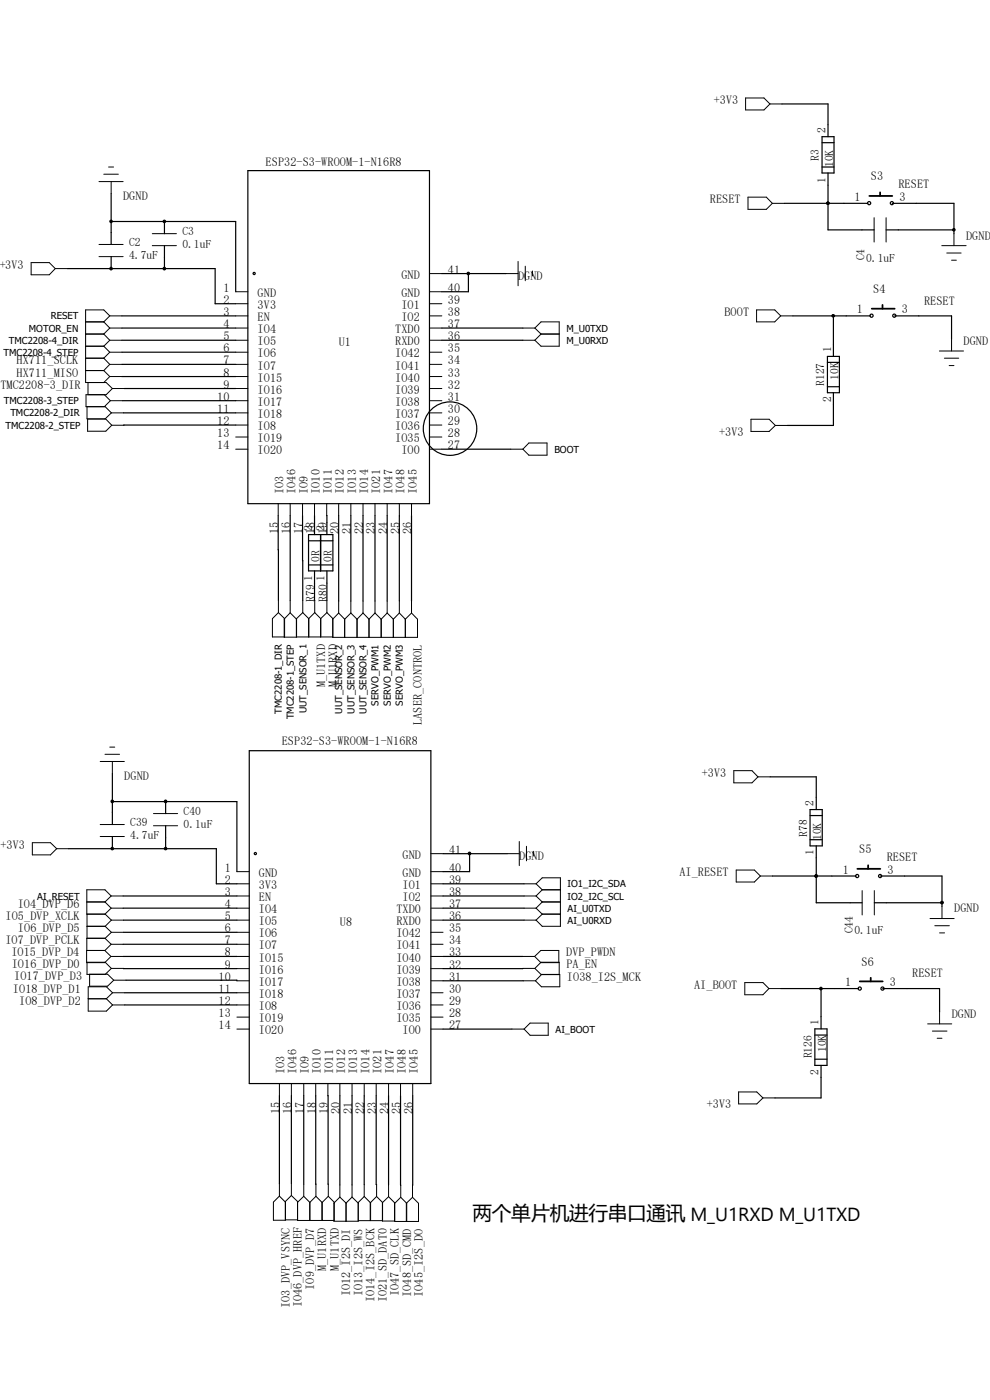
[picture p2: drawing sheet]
<svg xmlns="http://www.w3.org/2000/svg" width="210mm" height="297mm" viewBox="0 0 210 297" stroke-linecap="round" stroke-linejoin="round" font-family="sans-serif">
<g fill="none" stroke="#000" stroke-width=".25">
<path d="M52.6 36.2h38.5v70.6h-38.5zM165.9 22.1h9.7v6.9M174.4 29h2.5v7.7h-2.5zM174.4 35.4h2.5M174.4 30.3h2.5M175.6 36.7v12.1h9.8M14.3 57h31.3v7.4h4.4M23.6 57h.1M23.6 41.1v10.8M23.6 54.4v2.6M23.6 47h26.4v14.9M34.9 47h.1"/>
<path d="M34.9 47v2.6M34.9 52.1v4.9M93.7 58h13.6M99.4 58v3.9h-5.7M166.4 43.1h17.7M175.6 43.1h.1M188 48.8h14.4M189.3 43.1h13.1v6.5M25.9 67h24.1M25.9 69.6h24.1M25.9 72.2h24.1M25.9 74.7h24.1"/>
<path d="M25.9 77.3h24.1M25.9 79.9h24.1M93.7 69.6h17.2M93.7 72.2h17.2M168.2 67h16.5M175.5 75.6h2.6v7.7h-2.6zM175.5 76.9h2.6M176.8 67h.1M176.8 67v8.6M189.8 67h12v4.9M26 85h24M26.2 87.6h23.8"/>
<path d="M26.4 82.4h23.6M50 90.2h-23.7M93.7 95.3h14.6M175.5 82h2.6M176.8 83.3v7h-9.8M59 109.4l.1 18M61.6 109.4v18M64.2 109.4v18M65.4 113.4h5.2v7.7h-5.2zM65.4 119.8h5.2M65.4 114.7h5.2M66.7 109.4v4"/>
<path d="M68 113.4v7.7M69.3 109.4v4M71.8 109.4v18.1M74.4 109.4v18.1M77 109.4v18.1M79.5 109.4v18.1M82.1 109.4v18.1M84.7 109.4v18.1M87.3 109.4v18.1M66.7 121.1l.1 6.3M69.3 121.1v6.3M52.9 159.3h38.5v70.6h-38.5z"/>
<path d="M23.8 164.1v10.8M23.8 177.5v2.5M23.8 170.1h26.4v14.8M35.1 170.1h.1M35.1 170.1v2.5M35.1 175.2v4.8M163.4 164.8h9.7v6.9M171.8 171.7h2.6v7.8h-2.6zM171.8 178.1h2.6M171.8 173h2.6M173.1 179.5v12h9.8M14.6 180h31.3v7.5h4.3"/>
<path d="M23.8 180h.1M26.1 190.1h24.1M26.1 192.7h24.1M26.2 195.2h24M26.2 197.8h24M94 190.1h17.2M94 181.1h13.6M94 187.5h17.2M94 192.7h17.2M94 195.2h17.2M99.6 181.1v3.8h-5.6M163.9 185.8h17.7"/>
<path d="M173.1 185.8h.1M185.5 191.5h14.3M186.7 185.8h13.1v6.5M26.1 202.9h24.1M26.1 200.3h24.1M26.2 205.4l24 .1M26.5 213.2h23.7M26.5 210.6h23.7M26.7 207.9h23.5v.2M94 218.3h14.6M94 202.9h16.9M94 208.1h17"/>
<path d="M110.9 205.4l-16.9 .1M165.7 209.7h16.4M172.8 218.3h2.6v7.7h-2.6zM172.8 219.6h2.6M174.2 209.7h.1M174.2 209.7v8.6M187.2 209.7h12.1v4.9M59.3 232.5v18.7M61.8 232.5v18.6M64.4 232.5v18.7M67 232.5v18.7M69.6 232.5h.1"/>
<path d="M69.6 232.5v18.7M72.1 232.5v18.9M74.7 232.5v18.9M77.3 232.5v18.8M79.8 232.5l.1 18.8M82.4 232.5v18.8M85 232.5v18.9M87.5 232.5v18.9M172.8 224.7h2.6M174.2 226v6.9h-9.8"/>
<circle cx="53.9" cy="58" r=".23"/>
<circle cx="184.4" cy="43.1" r=".34"/>
<circle cx="189.2" cy="43.1" r=".34"/>
<circle cx="184.9" cy="67" r=".34"/>
<circle cx="189.7" cy="67" r=".34"/>
<circle cx="95.5" cy="90.9" r="5.7"/>
<circle cx="54.2" cy="181.1" r=".23"/>
<circle cx="181.8" cy="185.8" r=".34"/>
<circle cx="186.7" cy="185.8" r=".34"/>
<circle cx="182.4" cy="209.7" r=".34"/>
<circle cx="187.2" cy="209.7" r=".34"/>
</g>
<g fill="none" stroke="#000" stroke-width=".21">
<path d="M21 38.5h5.1M22 37h3.1M23 35.4h1.1M23.6 38.5v2.6M158.2 20.8h3.9l1.2 1.3-1.2 1.2h-3.9zM163.3 22.1h2.6M6.6 55.7h3.9l1.2 1.3-1.2 1.3h-3.9zM11.7 57h2.6M21 51.9h5.1M21 54.4h5.1M32.3 49.6h5.1M32.3 52.1h5.1"/>
<path d="M91.1 58h2.6M107.3 58h2.6M109.9 55.5v5.1M111.4 56.5v3.1M112.9 57.5v1M158.7 41.8h3.9l1.2 1.3-1.2 1.3h-3.9zM163.8 43.1h2.6M185.4 46.2v5.2M188 46.2v5.2M199.8 52.1h5.1M200.8 53.7h3.1M201.8 55.2h1.1"/>
<path d="M202.4 49.6v2.5M18.2 68.3h3.8M18.2 70.9h3.8M18.2 73.4h3.8M18.2 76h3.8M18.2 78.6h3.8M22 73.4l1.3 1.3M22 70.9l1.3 1.3M22 68.3l1.3 1.3M22 76l1.3 1.3M22 78.6l1.3 1.3M23.3 67h2.6"/>
<path d="M23.3 69.6h2.6M23.3 72.2h2.6M23.3 74.7h2.6M23.3 77.3h2.6M23.3 79.9h2.6M23.3 67l-1.3 1.3M23.3 67l-1.3-1.3h-3.8v15.5h4.3l1.3 1.2M23.3 74.7l-1.3 1.3M23.3 72.2l-1.3 1.2M23.3 69.6l-1.3 1.3M23.3 77.3l-1.3 1.3M23.3 79.9l-1.3 1.3"/>
<path d="M50 61.9h2.6M50 64.4h2.6M50 67h2.6M50 69.6h2.6M50 72.2h2.6M50 74.7h2.6M50 77.3h2.6M50 79.9h2.6M91.1 61.9h2.6M91.1 64.4h2.6M91.1 67h2.6M91.1 69.6h2.6"/>
<path d="M91.1 72.2h2.6M91.1 74.7h2.6M91.1 77.3h2.6M91.1 79.9h2.6M110.9 69.6h2.6M110.9 72.2h2.6M113.5 69.6l1.3-1.3h3.8v5.1h-3.8l-1.3-1.2M113.5 69.6l1.3 1.3M114.8 70.9h3.8M114.8 70.9l-1.3 1.3M160.5 65.7h3.8l1.3 1.3-1.3 1.3h-3.8zM165.6 67h2.6"/>
<path d="M199.3 74.5h5.1M200.3 76h3.1M201.3 77.6h1.1M201.8 71.9v2.6M18.5 86.3v2.6h3.9l1.3 1.3M18.6 88.9v2.6h3.8l1.3-1.3M18.7 81.2v2.5M22.1 83.7l1.3 1.3M23.4 85h2.6M23.4 85l-1.3 1.3M23.6 87.6h2.6M23.6 87.6l-1.3 1.3"/>
<path d="M23.7 90.2h2.6M23.8 82.4h2.6M23.8 82.4l-1.3 1.3h-4.3v2.6h4.1l1.3 1.3M50 82.4h2.6M50 85h2.6M50 87.6h2.6M50 90.2h2.6M50 92.7h2.6M50 95.3h2.6M91.1 82.4h2.6M91.1 85h2.6M91.1 87.6h2.6"/>
<path d="M91.1 90.2h2.6M91.1 92.7h2.6M91.1 95.3h2.6M108.3 95.3h2.6M112.2 94h3.8v2.6h-3.8l-1.3-1.3zM159.3 88.9h3.9l1.3 1.4-1.3 1.2h-3.9zM164.5 90.3h2.5M59 106.8v2.6M61.6 106.8v2.6M64.2 106.8v2.6M66.7 106.8v2.6M69.3 106.8v2.6"/>
<path d="M71.8 106.8v2.6M74.4 106.8v2.6M77 106.8v2.6M79.5 106.8v2.6M82.1 106.8v2.6M84.7 106.8v2.6M87.3 106.8v2.6M57.8 131.2l1.3-1.2 1.3 1.2v3.9h-2.6zM59.1 127.4v2.6M61.6 127.4v2.6M61.6 130l1.3 1.3v3.9h-2.6v-3.9zM64.2 127.4v2.6"/>
<path d="M64.2 130l1.3 1.2M64.2 130l-1.3 1.2v3.9h7.7v-3.9l-1.3-1.2M65.5 131.2v3.9M66.8 127.4v2.6M66.8 130l1.2 1.2M66.8 130l-1.3 1.2M68 131.2v3.9M69.3 127.4v2.6M69.3 130l-1.3 1.2M71.8 127.5v2.5M71.8 130l-1.2 1.4v3.8h18v-3.8l-1.3-1.4M71.8 130l1.3 1.4"/>
<path d="M73.1 131.4v3.8M74.4 127.5v2.5M74.4 130l1.3 1.4M74.4 130l-1.3 1.4M75.7 131.4v3.8M77 127.5v2.5M77 130l1.3 1.4M77 130l-1.3 1.4M78.3 131.4v3.8M79.5 127.5v2.5M79.5 130l1.4 1.4M79.5 130l-1.2 1.4"/>
<path d="M80.9 131.4v3.8M82.1 127.5v2.5M82.1 130l1.3 1.4M82.1 130l-1.2 1.4M83.4 131.4v3.8M84.7 127.5v2.5M84.7 130l1.3 1.4M84.7 130l-1.3 1.4M86 131.4v3.8M87.3 127.5v2.5M87.3 130l-1.3 1.4M23.3 158.5h1"/>
<path d="M6.9 178.8h3.8l1.3 1.2-1.3 1.4h-3.8zM21.3 174.9h5.1M21.3 177.5h5.1M21.3 161.5h5.1M22.3 160h3.1M23.8 161.5v2.6M32.6 172.6h5.1M32.6 175.2h5.1M110.2 178.5v5.1M111.7 179.5v3.1M155.7 163.5h3.8l1.3 1.3-1.3 1.3h-3.8zM160.8 164.8h2.6"/>
<path d="M12 180h2.6M18.4 191.3h3.9M18.5 193.9v5.2M18.5 196.5h3.8M22.3 191.3l1.3 1.4M22.3 199.1l1.3 1.2M22.3 196.5l1.3 1.3M23.6 190.1h2.5M23.6 192.7h2.5M23.6 190.1l-1.3 1.2M23.6 190.1l-1.3-1.3h-3.9v5.1h3.9l1.3 1.3M23.6 192.7l-1.3 1.2"/>
<path d="M23.6 195.2h2.6M23.6 197.8h2.6M23.6 197.8l-1.3 1.3h-3.9v2.5M23.6 195.2l-1.3 1.3M50.2 184.9h2.7M50.2 187.5h2.7M50.2 190.1h2.7M50.2 192.7h2.7M50.2 195.2h2.7M50.2 197.8h2.7M91.4 184.9h2.6M91.4 187.5h2.6"/>
<path d="M91.4 190.1h2.6M91.4 192.7h2.6M91.4 195.2h2.6M91.4 197.8h2.6M91.4 181.1h2.6M107.6 181.1h2.6M111.2 187.5h2.5M111.2 190.1h2.5M111.2 192.7h2.5M111.2 195.2h2.5M113.2 180.6v1M113.7 192.7l1.3 1.2"/>
<path d="M113.7 187.5l1.3-1.3h3.9v10.3h-3.9l-1.3-1.3M113.7 190.1l1.3 1.2M113.7 187.5l1.3 1.3M115 191.3h3.9M115 188.8h3.9M115 193.9h3.9M115 191.3l-1.3 1.4M115 193.9l-1.3 1.3M115 188.8l-1.3 1.3M156.2 184.6h3.8l1.3 1.2-1.3 1.3h-3.8zM161.3 185.8h2.6M182.9 188.9v5.2"/>
<path d="M185.5 188.9v5.2M197.3 194.9h5.1M198.3 196.4h3.1M199.3 197.9h1.1M199.8 192.3v2.6M18.5 204.1h3.8l1.3 1.3-1.3 1.3h-3.8zM18.7 211.9h3.9M19 206.7h3.8l1.3 1.2-1.3 1.3h-3.8zM22.2 201.6l1.3 1.3M22.6 211.9l1.3 1.3M23.5 202.9h2.6M23.6 200.3h2.5"/>
<path d="M23.6 200.3l-1.3 1.3h-3.9v2.6h3.8l1.3-1.3M23.6 205.4h2.6M23.9 210.6h2.6M23.9 213.2h2.6M23.9 210.6l-1.3-1.3h-3.9v5.2h3.9l1.3-1.3M23.9 210.6l-1.3 1.3M24.1 207.9h2.6M50.2 200.3h2.7M50.2 202.9h2.7M50.2 205.5h2.7M50.2 208.1h2.7M50.2 210.6h2.7"/>
<path d="M50.2 213.2h2.7M50.2 215.8h2.7M50.2 218.3h2.7M91.4 200.3h2.6M91.4 202.9h2.6M91.4 205.5h2.6M91.4 208.1h2.6M91.4 210.6h2.6M91.4 213.2h2.6M91.4 215.8h2.6M91.4 218.3h2.6M108.6 218.3h2.6"/>
<path d="M110.9 202.9h2.5M110.9 205.4h2.6M111 208.1h2.6M111.2 218.3l1.2-1.3h3.9v2.6h-3.9zM113.4 202.9l1.3-1.3h3.8v2.6h-3.8zM113.5 205.4l1.3-1.3h3.8v2.6h-3.8zM114.9 206.8h3.8v2.5h-3.8l-1.3-1.2zM158 208.4h3.8l1.3 1.3-1.3 1.3h-3.8zM163.1 209.7h2.6M196.8 217.2h5.1M197.8 218.7h3.1M199.3 214.6v2.6"/>
<path d="M59.3 229.9v2.6M61.8 229.9v2.6M64.4 229.9v2.6M67 229.9v2.6M69.6 229.9v2.6M72.1 229.9v2.6M74.7 229.9v2.6M77.3 229.9v2.6M79.8 229.9v2.6M82.4 229.9v2.6M85 229.9v2.6M87.5 229.9v2.6"/>
<path d="M156.7 231.6h3.8l1.3 1.3-1.3 1.3h-3.8zM161.8 232.9h2.6M198.8 220.3h1M59.3 251.2v2.5M59.3 253.7l1.2 1.3M60.5 258.8h2.6M61.8 251.1v2.5M61.8 253.6l-1.3 1.3v4h-2.5v-3.9l1.3-1.3M61.8 253.6l1.3 1.3v4h5.2v-3.8l-1.3-1.3M64.4 251.2v2.6M64.4 253.8l1.3 1.3v3.8M64.4 253.8l-1.3 1.3"/>
<path d="M67 251.2v2.6M67 253.8l-1.3 1.3v3.8M69.6 253.8l1.3 1.3v3.8h-2.5v-3.8zM69.6 251.2v2.6M72.1 251.4v2.6M72.1 254l1.3 1.2M73.4 255.2v3.9M74.7 251.4v2.6M74.7 254l1.3 1.2M74.7 254l-1.3 1.2M77.3 251.3v2.5M77.3 253.8l-1.3 1.3v4h-5.2v-3.9l1.3-1.2"/>
<path d="M77.3 253.8l1.2 1.3v3.9h-2.5M79.9 253.8l-1.3 1.3v3.9h2.6M79.9 251.3v2.5M79.9 253.8l1.3 1.3-.1 3.9h2.6v-3.9l-1.3-1.2M82.4 251.3v2.6M82.4 253.9l-1.3 1.2M85 254l-1.3 1.3v3.8h5.1v-3.8l-1.3-1.3M85 251.4v2.6M85 254l1.3 1.3v3.8M87.5 251.4v2.6M87.5 254l-1.3 1.3v3.8"/>
<circle cx="23.5" cy="57" r=".29"/>
<circle cx="23.6" cy="47" r=".28"/>
<circle cx="34.9" cy="57" r=".29"/>
<circle cx="34.9" cy="47" r=".28"/>
<circle cx="99.3" cy="58" r=".28"/>
<circle cx="175.6" cy="43.1" r=".28"/>
<circle cx="202.3" cy="48.7" r=".28"/>
<circle cx="176.8" cy="67" r=".29"/>
<circle cx="23.8" cy="170" r=".29"/>
<circle cx="35.1" cy="170" r=".29"/>
<circle cx="23.8" cy="180" r=".28"/>
<circle cx="35.1" cy="180" r=".28"/>
<circle cx="99.6" cy="181.1" r=".29"/>
<circle cx="173.1" cy="185.8" r=".29"/>
<circle cx="199.8" cy="191.5" r=".3"/>
<circle cx="174.1" cy="209.7" r=".29"/>
</g>
<path d="M184.4 41.6h4.9M186.7 40.8v.8M184.9 65.5h4.9M187.2 64.7v.8M181.9 184.3h4.8M184.1 183.6v.7M182.4 208.2h4.8M184.7 207.4v.8" fill="none" stroke="#000" stroke-width=".38"/>
<g fill="#000">
<circle cx="23.5" cy="57" r=".29"/>
<circle cx="23.6" cy="47" r=".28"/>
<circle cx="34.9" cy="57" r=".29"/>
<circle cx="34.9" cy="47" r=".28"/>
<circle cx="99.3" cy="58" r=".28"/>
<circle cx="175.6" cy="43.1" r=".28"/>
<circle cx="202.3" cy="48.7" r=".28"/>
<circle cx="176.8" cy="67" r=".29"/>
<circle cx="23.8" cy="170" r=".29"/>
<circle cx="35.1" cy="170" r=".29"/>
<circle cx="23.8" cy="180" r=".28"/>
<circle cx="35.1" cy="180" r=".28"/>
<circle cx="99.6" cy="181.1" r=".29"/>
<circle cx="173.1" cy="185.8" r=".29"/>
<circle cx="199.8" cy="191.5" r=".3"/>
<circle cx="174.1" cy="209.7" r=".29"/>
</g>
<text font-size="4.2" x="100.2" y="258.9">两个单片机进行串口通讯 M_U1RXD M_U1TXD</text>
<g font-size="2.6">
<text x="151.4" y="22.1">+3V3</text>
<text x="56.3" y="35.3">ESP32-S3-WROOM-1-N16R8</text>
<text x="184.7" y="38.3">S3</text>
<text x="190.6" y="39.9">RESET</text>
<text x="26.1" y="42.4">DGND</text>
<text x="150.6" y="43.1">RESET</text>
<text x="181.3" y="42.6">1</text>
<text x="190.8" y="42.6">3</text>
<text x="204.9" y="50.8">DGND</text>
<text x="-.2" y="57">+3V3</text>
<text x="85.1" y="59.1">GND</text>
<text x="95" y="58">41</text>
<text x="109.9" y="59.3">DGND</text>
<text x="47.4" y="61.9">1</text>
<text x="47.4" y="64.4">2</text>
<text x="54.7" y="63">GND</text>
<text x="54.7" y="65.5">3V3</text>
<text x="85.1" y="65.5">IO1</text>
<text x="85.1" y="63">GND</text>
<text x="95" y="64.4">39</text>
<text x="95" y="61.9">40</text>
<text x="185.3" y="62.1">S4</text>
<text x="196" y="64.6">RESET</text>
<text x="47.4" y="67">3</text>
<text x="47.4" y="69.6">4</text>
<text x="54.7" y="68.1">EN</text>
<text x="54.7" y="70.7">IO4</text>
<text x="83.8" y="70.7">TXD0</text>
<text x="85.1" y="68.1">IO2</text>
<text x="95" y="69.6">37</text>
<text x="95" y="67">38</text>
<text x="153.7" y="67">BOOT</text>
<text x="181.8" y="66.5">1</text>
<text x="191.3" y="66.5">3</text>
<text x="3.5" y="77.3">HX711_SCLK</text>
<text x="47.4" y="72.2">5</text>
<text x="47.4" y="74.7">6</text>
<text x="47.4" y="77.3">7</text>
<text x="54.7" y="73.3">IO5</text>
<text x="54.7" y="75.8">IO6</text>
<text x="71.8" y="73.4">U1</text>
<text x="83.8" y="75.8">IO42</text>
<text x="83.8" y="73.3">RXD0</text>
<text x="95" y="77.3">34</text>
<text x="95" y="74.7">35</text>
<text x="95" y="72.2">36</text>
<text x="204.4" y="73.2">DGND</text>
<text x=".1" y="82.4">TMC2208-3_DIR</text>
<text x="3.5" y="79.9">HX711_MISO</text>
<text x="47.4" y="79.9">8</text>
<text x="47.4" y="82.4">9</text>
<text x="54.7" y="78.4">IO7</text>
<text x="54.7" y="81">IO15</text>
<text x="54.7" y="83.5">IO16</text>
<text x="83.8" y="83.5">IO39</text>
<text x="83.8" y="81">IO40</text>
<text x="83.8" y="78.4">IO41</text>
<text x="95" y="82.4">32</text>
<text x="95" y="79.9">33</text>
<text x="46.1" y="85">10</text>
<text x="46.1" y="87.6">11</text>
<text x="54.7" y="86.1">IO17</text>
<text x="54.7" y="88.7">IO18</text>
<text x="83.8" y="88.7">IO37</text>
<text x="83.8" y="86.1">IO38</text>
<text x="95" y="87.6">30</text>
<text x="95" y="85">31</text>
<text x="46.1" y="90.2">12</text>
<text x="46.1" y="92.7">13</text>
<text x="46.1" y="95.3">14</text>
<text x="54.7" y="91.3">IO8</text>
<text x="54.7" y="93.8">IO19</text>
<text x="83.8" y="93.8">IO35</text>
<text x="83.8" y="91.3">IO36</text>
<text x="95" y="95.3">27</text>
<text x="95" y="92.7">28</text>
<text x="95" y="90.2">29</text>
<text x="152.5" y="92.5">+3V3</text>
<text x="54.7" y="96.4">IO20</text>
<text x="85.1" y="96.4">IO0</text>
<text x="60.1" y="104.8" transform="rotate(-90 60.1 104.8)">IO3</text>
<text x="62.7" y="104.8" transform="rotate(-90 62.7 104.8)">IO46</text>
<text x="65.3" y="104.8" transform="rotate(-90 65.3 104.8)">IO9</text>
<text x="67.8" y="104.8" transform="rotate(-90 67.8 104.8)">IO10</text>
<text x="70.4" y="104.8" transform="rotate(-90 70.4 104.8)">IO11</text>
<text x="72.9" y="104.8" transform="rotate(-90 72.9 104.8)">IO12</text>
<text x="75.5" y="104.8" transform="rotate(-90 75.5 104.8)">IO13</text>
<text x="78.1" y="104.8" transform="rotate(-90 78.1 104.8)">IO14</text>
<text x="80.6" y="104.8" transform="rotate(-90 80.6 104.8)">IO21</text>
<text x="83.2" y="104.8" transform="rotate(-90 83.2 104.8)">IO47</text>
<text x="85.8" y="104.8" transform="rotate(-90 85.8 104.8)">IO48</text>
<text x="88.4" y="104.8" transform="rotate(-90 88.4 104.8)">IO45</text>
<text x="59" y="113.3" transform="rotate(-90 59 113.3)">15</text>
<text x="61.6" y="113.3" transform="rotate(-90 61.6 113.3)">16</text>
<text x="64.2" y="113.3" transform="rotate(-90 64.2 113.3)">17</text>
<text x="66.7" y="113.3" transform="rotate(-90 66.7 113.3)">128</text>
<text x="69.3" y="113.3" transform="rotate(-90 69.3 113.3)">129</text>
<text x="71.8" y="113.3" transform="rotate(-90 71.8 113.3)">20</text>
<text x="74.4" y="113.3" transform="rotate(-90 74.4 113.3)">21</text>
<text x="77" y="113.3" transform="rotate(-90 77 113.3)">22</text>
<text x="79.5" y="113.3" transform="rotate(-90 79.5 113.3)">23</text>
<text x="82.1" y="113.3" transform="rotate(-90 82.1 113.3)">24</text>
<text x="84.7" y="113.3" transform="rotate(-90 84.7 113.3)">25</text>
<text x="87.3" y="113.3" transform="rotate(-90 87.3 113.3)">26</text>
<text x="69" y="145.8" transform="rotate(-90 69 145.8)">M_U1TXD</text>
<text x="71.5" y="145.8" transform="rotate(-90 71.5 145.8)">M_U1RXD</text>
<text x="89.5" y="153.8" transform="rotate(-90 89.5 153.8)">LASER_CONTROL</text>
<text x="59.8" y="158">ESP32-S3-WROOM-1-N16R8</text>
<text x="26.4" y="165.4">DGND</text>
<text x="148.8" y="164.8">+3V3</text>
<text x=".1" y="180">+3V3</text>
<text x="47.7" y="184.9">1</text>
<text x="85.4" y="182.2">GND</text>
<text x="95.2" y="184.9">40</text>
<text x="95.2" y="181.1">41</text>
<text x="110.2" y="182.4">DGND</text>
<text x="144.1" y="185.8">AI_RESET</text>
<text x="178.8" y="185.3">1</text>
<text x="182.2" y="181">S5</text>
<text x="188.1" y="182.6">RESET</text>
<text x="188.3" y="185.3">3</text>
<text x="47.7" y="187.5">2</text>
<text x="47.7" y="190.1">3</text>
<text x="54.9" y="186">GND</text>
<text x="54.9" y="188.6">3V3</text>
<text x="54.9" y="191.2">EN</text>
<text x="85.4" y="191.2">IO2</text>
<text x="85.4" y="188.6">IO1</text>
<text x="85.4" y="186">GND</text>
<text x="95.2" y="190.1">38</text>
<text x="95.2" y="187.5">39</text>
<text x="1.2" y="195.2">IO5_DVP_XCLK</text>
<text x="3.8" y="192.7">IO4_DVP_D6</text>
<text x="3.8" y="197.8">IO6_DVP_D5</text>
<text x="47.7" y="192.7">4</text>
<text x="47.7" y="195.2">5</text>
<text x="47.7" y="197.8">6</text>
<text x="54.9" y="193.8">IO4</text>
<text x="54.9" y="196.3">IO5</text>
<text x="72.1" y="196.5">U8</text>
<text x="84.1" y="196.3">RXD0</text>
<text x="84.1" y="193.8">TXD0</text>
<text x="95.2" y="197.8">35</text>
<text x="95.2" y="195.2">36</text>
<text x="95.2" y="192.7">37</text>
<text x="202.4" y="193.5">DGND</text>
<text x="1.1" y="200.3">IO7_DVP_PCLK</text>
<text x="2.4" y="202.9">IO15_DVP_D4</text>
<text x="47.7" y="200.3">7</text>
<text x="47.7" y="202.9">8</text>
<text x="54.9" y="198.9">IO6</text>
<text x="54.9" y="201.4">IO7</text>
<text x="84.1" y="201.4">IO41</text>
<text x="84.1" y="198.9">IO42</text>
<text x="95.2" y="202.9">33</text>
<text x="95.2" y="200.3">34</text>
<text x="120.1" y="202.9">DVP_PWDN</text>
<text x="2.5" y="205.4">IO16_DVP_D0</text>
<text x="3" y="207.9">IO17_DVP_D3</text>
<text x="46.4" y="208.1">10</text>
<text x="47.7" y="205.5">9</text>
<text x="54.9" y="204">IO15</text>
<text x="54.9" y="206.6">IO16</text>
<text x="54.9" y="209.2">IO17</text>
<text x="84.1" y="209.2">IO38</text>
<text x="84.1" y="206.6">IO39</text>
<text x="84.1" y="204">IO40</text>
<text x="95.2" y="208.1">31</text>
<text x="95.2" y="205.5">32</text>
<text x="120.1" y="205.4">PA_EN</text>
<text x="120.3" y="208.1">IO38_I2S_MCK</text>
<text x="147.2" y="209.7">AI_BOOT</text>
<text x="179.3" y="209.2">1</text>
<text x="182.8" y="204.9">S6</text>
<text x="188.8" y="209.2">3</text>
<text x="193.5" y="207.3">RESET</text>
<text x="2.8" y="210.6">IO18_DVP_D1</text>
<text x="4.1" y="213.2">IO8_DVP_D2</text>
<text x="46.4" y="210.6">11</text>
<text x="46.4" y="213.2">12</text>
<text x="46.4" y="215.8">13</text>
<text x="54.9" y="211.7">IO18</text>
<text x="54.9" y="214.3">IO8</text>
<text x="84.1" y="214.3">IO36</text>
<text x="84.1" y="211.7">IO37</text>
<text x="95.2" y="215.8">28</text>
<text x="95.2" y="213.2">29</text>
<text x="95.2" y="210.6">30</text>
<text x="201.9" y="215.9">DGND</text>
<text x="46.4" y="218.3">14</text>
<text x="54.9" y="216.9">IO19</text>
<text x="54.9" y="219.4">IO20</text>
<text x="84.1" y="216.9">IO35</text>
<text x="85.4" y="219.4">IO0</text>
<text x="95.2" y="218.3">27</text>
<text x="60.4" y="227.8" transform="rotate(-90 60.4 227.8)">IO3</text>
<text x="62.9" y="227.8" transform="rotate(-90 62.9 227.8)">IO46</text>
<text x="65.5" y="227.8" transform="rotate(-90 65.5 227.8)">IO9</text>
<text x="68.1" y="227.8" transform="rotate(-90 68.1 227.8)">IO10</text>
<text x="70.7" y="227.8" transform="rotate(-90 70.7 227.8)">IO11</text>
<text x="73.2" y="227.8" transform="rotate(-90 73.2 227.8)">IO12</text>
<text x="75.8" y="227.8" transform="rotate(-90 75.8 227.8)">IO13</text>
<text x="78.4" y="227.8" transform="rotate(-90 78.4 227.8)">IO14</text>
<text x="80.9" y="227.8" transform="rotate(-90 80.9 227.8)">IO21</text>
<text x="83.5" y="227.8" transform="rotate(-90 83.5 227.8)">IO47</text>
<text x="86.1" y="227.8" transform="rotate(-90 86.1 227.8)">IO48</text>
<text x="88.6" y="227.8" transform="rotate(-90 88.6 227.8)">IO45</text>
<text x="59.3" y="236.4" transform="rotate(-90 59.3 236.4)">15</text>
<text x="61.8" y="236.4" transform="rotate(-90 61.8 236.4)">16</text>
<text x="64.4" y="236.4" transform="rotate(-90 64.4 236.4)">17</text>
<text x="67" y="236.4" transform="rotate(-90 67 236.4)">18</text>
<text x="69.6" y="236.4" transform="rotate(-90 69.6 236.4)">19</text>
<text x="72.1" y="236.4" transform="rotate(-90 72.1 236.4)">20</text>
<text x="74.7" y="236.4" transform="rotate(-90 74.7 236.4)">21</text>
<text x="77.3" y="236.4" transform="rotate(-90 77.3 236.4)">22</text>
<text x="79.8" y="236.4" transform="rotate(-90 79.8 236.4)">23</text>
<text x="82.4" y="236.4" transform="rotate(-90 82.4 236.4)">24</text>
<text x="85" y="236.4" transform="rotate(-90 85 236.4)">25</text>
<text x="87.5" y="236.4" transform="rotate(-90 87.5 236.4)">26</text>
<text x="149.9" y="235.1">+3V3</text>
<text x="69.2" y="269.7" transform="rotate(-90 69.2 269.7)">M_U1RXD</text>
<text x="71.8" y="269.7" transform="rotate(-90 71.8 269.7)">M_U1TXD</text>
<text x="66.6" y="273.6" transform="rotate(-90 66.6 273.6)">IO9_DVP_D7</text>
<text x="74.3" y="275" transform="rotate(-90 74.3 275)">IO12_I2S_DI</text>
<text x="76.9" y="275" transform="rotate(-90 76.9 275)">IO13_I2S_WS</text>
<text x="84.6" y="275" transform="rotate(-90 84.6 275)">IO47_SD_CLK</text>
<text x="87.2" y="275.1" transform="rotate(-90 87.2 275.1)">IO48_SD_CMD</text>
<text x="89.7" y="275.1" transform="rotate(-90 89.7 275.1)">IO45_I2S_DO</text>
<text x="61.5" y="277.5" transform="rotate(-90 61.5 277.5)">IO3_DVP_VSYNC</text>
<text x="64" y="277.4" transform="rotate(-90 64 277.4)">IO46_DVP_HREF</text>
<text x="79.5" y="276.3" transform="rotate(-90 79.5 276.3)">IO14_I2S_BCK</text>
<text x="82.1" y="276.3" transform="rotate(-90 82.1 276.3)">IO21_SD_DAT0</text>
</g>
<g font-size="2.5">
<text x="175.1" y="28.2" transform="rotate(-90 175.1 28.2)">2</text>
<text x="173.7" y="34.1" transform="rotate(-90 173.7 34.1)">R3</text>
<text x="176.7" y="35.5" transform="rotate(-90 176.7 35.5)">10K</text>
<text x="175.1" y="38.8" transform="rotate(-90 175.1 38.8)">1</text>
<text x="27.4" y="52.1">C2</text>
<text x="38.7" y="49.8">C3</text>
<text x="38.7" y="52.7">0.1uF</text>
<text x="27.4" y="55">4.7uF</text>
<text x="183.4" y="55.2" transform="rotate(-90 183.4 55.2)">C4</text>
<text x="183.7" y="55.5">0.1uF</text>
<text x="176.3" y="74.8" transform="rotate(-90 176.3 74.8)">1</text>
<text x="174.8" y="81.9" transform="rotate(-90 174.8 81.9)">R127</text>
<text x="177.8" y="80.6" transform="rotate(-90 177.8 80.6)">10K</text>
<text x="176.3" y="85.4" transform="rotate(-90 176.3 85.4)">2</text>
<text x="67.8" y="119.3" transform="rotate(-90 67.8 119.3)">0R</text>
<text x="70.4" y="119.3" transform="rotate(-90 70.4 119.3)">0R</text>
<text x="66.2" y="123.2" transform="rotate(-90 66.2 123.2)">1</text>
<text x="68.8" y="123.2" transform="rotate(-90 68.8 123.2)">1</text>
<text x="66.7" y="127.6" transform="rotate(-90 66.7 127.6)">R79</text>
<text x="69.3" y="127.6" transform="rotate(-90 69.3 127.6)">R80</text>
<text x="38.9" y="172.8">C40</text>
<text x="172.6" y="170.9" transform="rotate(-90 172.6 170.9)">2</text>
<text x="27.6" y="175.2">C39</text>
<text x="27.6" y="178.1">4.7uF</text>
<text x="38.9" y="175.7">0.1uF</text>
<text x="171.2" y="177.5" transform="rotate(-90 171.2 177.5)">R78</text>
<text x="174.2" y="178.2" transform="rotate(-90 174.2 178.2)">10K</text>
<text x="172.6" y="181.5" transform="rotate(-90 172.6 181.5)">1</text>
<text x="180.9" y="198" transform="rotate(-90 180.9 198)">C44</text>
<text x="181.2" y="198.2">0.1uF</text>
<text x="173.7" y="217.4" transform="rotate(-90 173.7 217.4)">1</text>
<text x="172.2" y="224.5" transform="rotate(-90 172.2 224.5)">R126</text>
<text x="175.2" y="223.2" transform="rotate(-90 175.2 223.2)">10K</text>
<text x="173.7" y="228" transform="rotate(-90 173.7 228)">2</text>
</g>
<g font-size="2">
<text x="6.1" y="70.4">MOTOR_EN</text>
<text x="10.8" y="67.8">RESET</text>
<text x="120.1" y="70.4">M_U0TXD</text>
<text x=".8" y="75.5">TMC2208-4_STEP</text>
<text x="1.9" y="72.9">TMC2208-4_DIR</text>
<text x="120.1" y="72.9">M_U0RXD</text>
<text x=".8" y="85.8">TMC2208-3_STEP</text>
<text x="2.2" y="88.3">TMC2208-2_DIR</text>
<text x="1.2" y="91">TMC2208-2_STEP</text>
<text x="117.6" y="96.1">BOOT</text>
<text x="80.3" y="149.7" transform="rotate(-90 80.3 149.7)">SERVO_PWM1</text>
<text x="82.9" y="149.7" transform="rotate(-90 82.9 149.7)">SERVO_PWM2</text>
<text x="85.5" y="149.7" transform="rotate(-90 85.5 149.7)">SERVO_PWM3</text>
<text x="59.8" y="151.4" transform="rotate(-90 59.8 151.4)">TMC2208-1_DIR</text>
<text x="62.3" y="152.6" transform="rotate(-90 62.3 152.6)">TMC2208-1_STEP</text>
<text x="65" y="151.3" transform="rotate(-90 65 151.3)">UUT_SENSOR_1</text>
<text x="72.6" y="151.4" transform="rotate(-90 72.6 151.4)">UUT_SENSOR_2</text>
<text x="75.2" y="151.4" transform="rotate(-90 75.2 151.4)">UUT_SENSOR_3</text>
<text x="77.8" y="151.4" transform="rotate(-90 77.8 151.4)">UUT_SENSOR_4</text>
<text x="7.9" y="190.8">AI_RESET</text>
<text x="120.4" y="190.8">IO2_I2C_SCL</text>
<text x="120.4" y="188.3">IO1_I2C_SDA</text>
<text x="120.4" y="193.4">AI_U0TXD</text>
<text x="120.4" y="196">AI_U0RXD</text>
<text x="117.9" y="219.1">AI_BOOT</text>
</g>
</svg>
